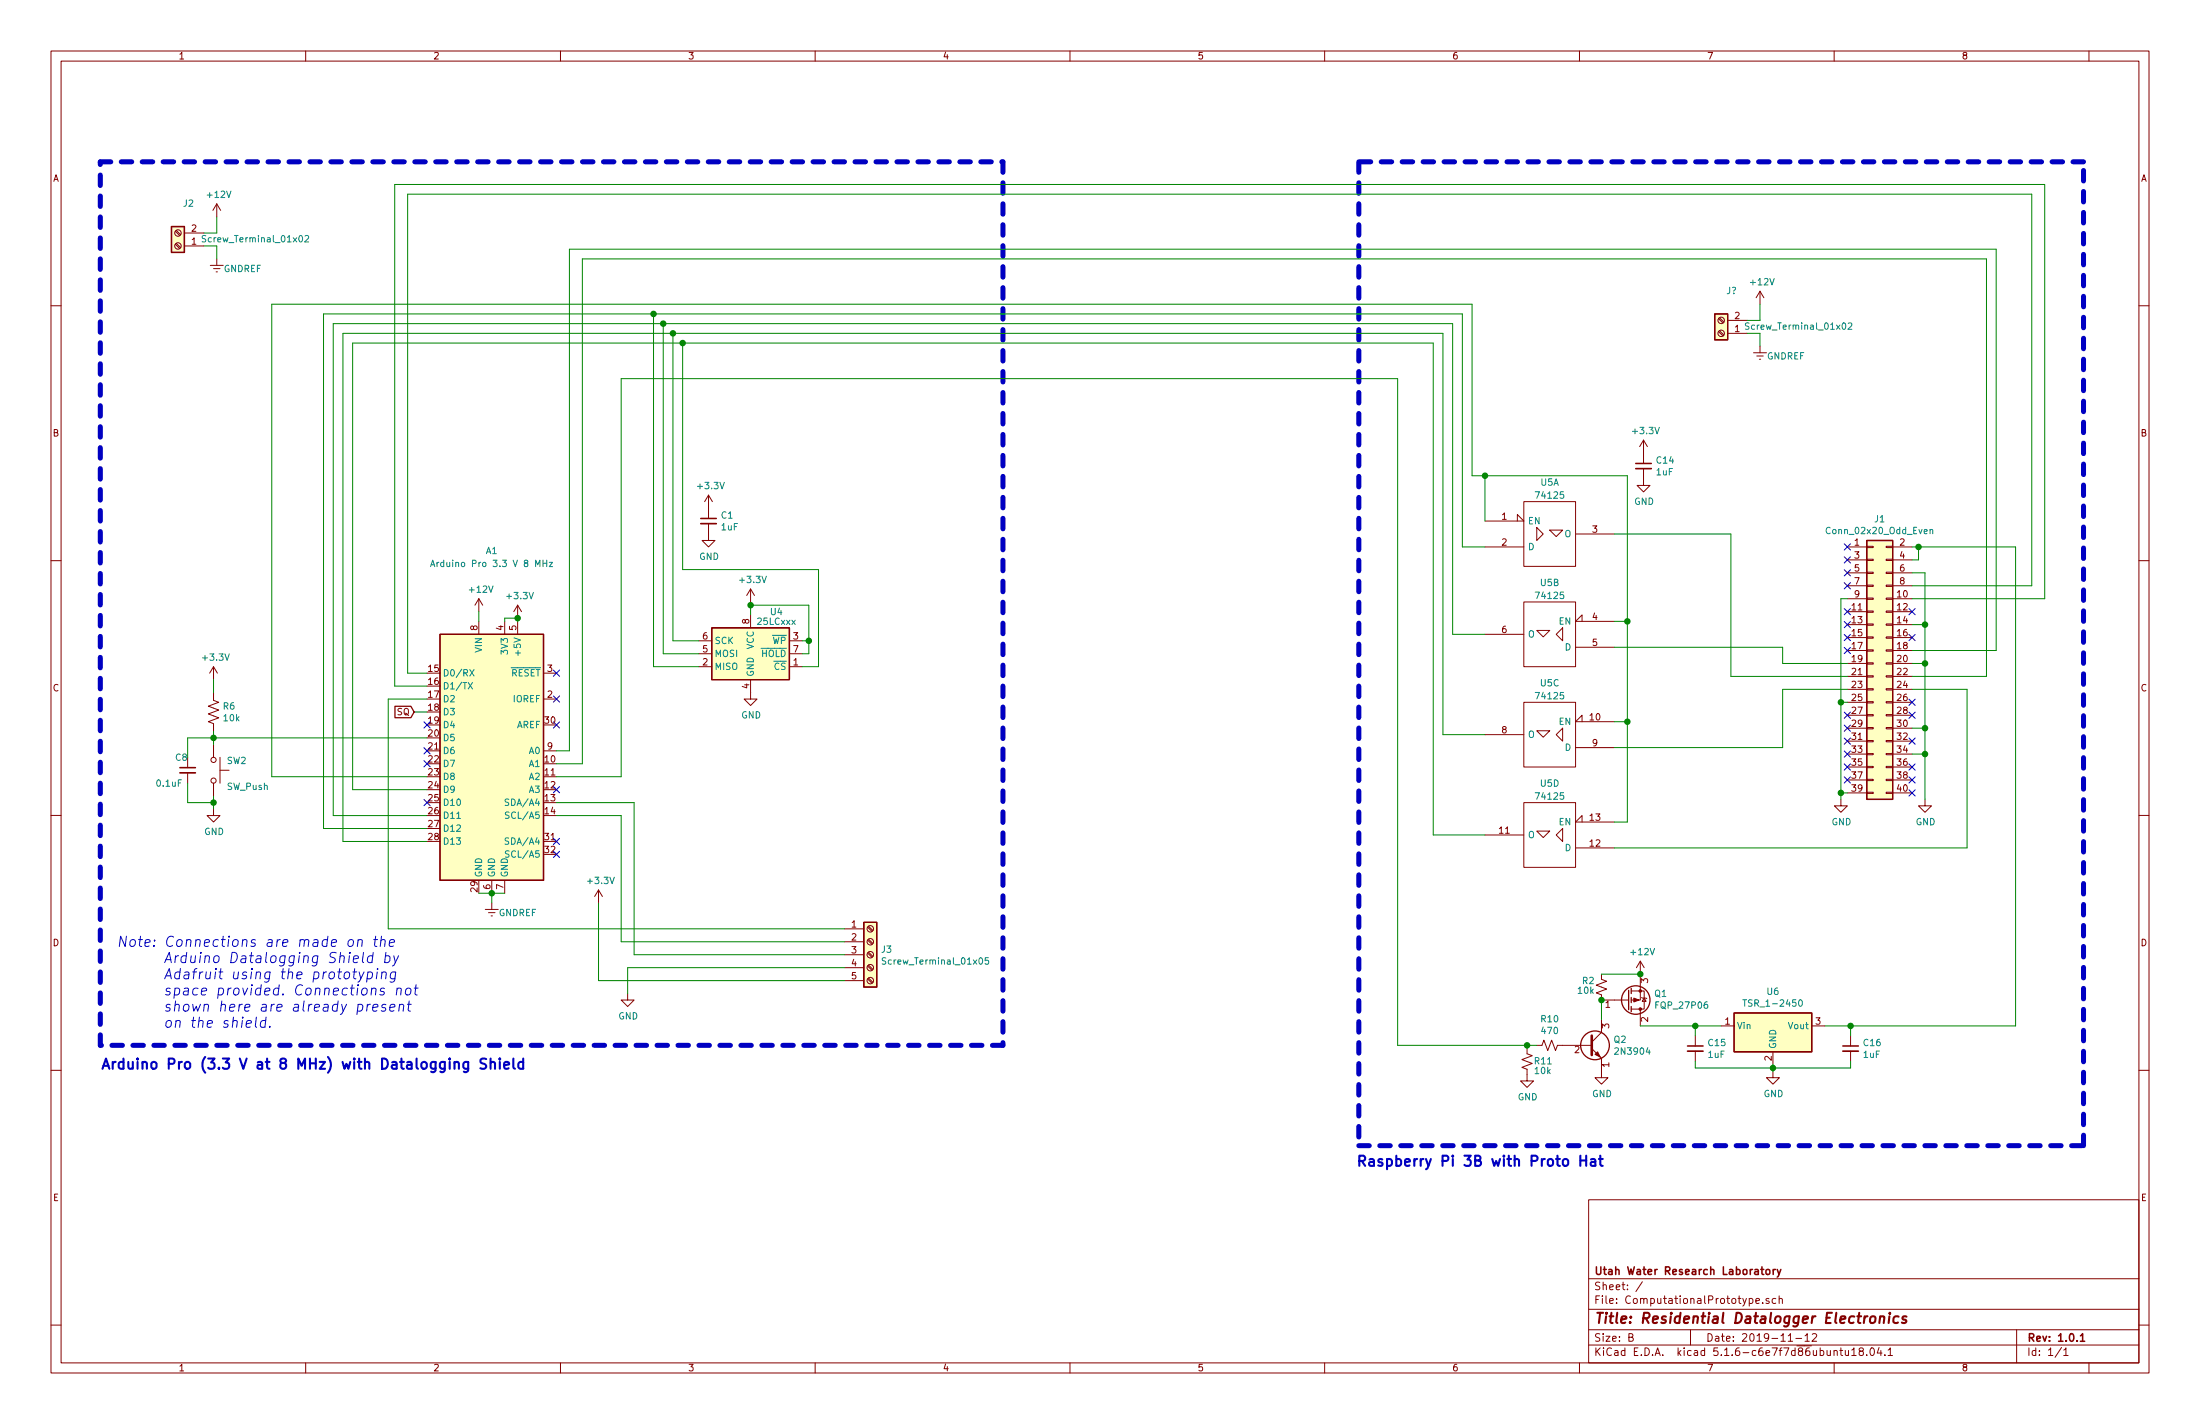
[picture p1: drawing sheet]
<svg xmlns="http://www.w3.org/2000/svg" width="432mm" height="279mm" viewBox="0 0 432 279" stroke-linecap="round" stroke-linejoin="round" font-family="sans-serif">
<g fill="none" stroke="#840000" stroke-width=".2">
<path d="M10 10h411.8v259.4h-411.8zM12 12h407.8v255.4h-407.8zM60 10v2M110 10v2M160 10v2M210 10v2M260 10v2M310 10v2M360 10v2M410 10v2M10 60h2M34.4 45.4l.9 .8"/>
<path d="M34.4 47.9l.9 .9M34.6 45.2l.9 .9M34.6 47.8l.9 .8M36.2 48.3h3.8M36.2 45.7h3.8M41.3 52.1h2.5M41.9 52.7h1.3M42.4 53.3h.3M42.5 40v2.5M42.5 50.8v1.3M42.5 40l-.7 1.3M42.5 40l.8 1.3"/>
<path d="M345.4 57.2l-.7 1.2M345.4 57.2v2.5M345.4 57.2l.8 1.2M419.8 60h2M337.3 62.5l.9 .9M337.3 65.1l.9 .8M337.5 62.4l.9 .8M337.5 64.9l.9 .8M339.1 65.4h3.8M339.1 62.9h3.8M344.2 69.2h2.5M344.8 69.9h1.3"/>
<path d="M345.3 70.5h.3M345.4 67.9v1.3M139.1 97.2l-.8 1.2M139.1 97.2v4.5M139.1 97.2l.7 1.2M299.1 98.4h10.1v12.7h-10.1zM322.6 91.9v3.4h1.2l-1.2 1.2-1.3-1.2h1.3M322.6 86.4v4.5M322.6 86.4l-.8 1.2M322.6 86.4l.7 1.2M10 110h2M94 117.5l-.8 1.2"/>
<path d="M94 117.5v2.5M94 117.5l.7 1.2M101.6 118.7v2.6M101.6 118.7l-.8 1.3M101.6 118.7l.8 1.3M139.1 102.7v3.3h1.2l-1.2 1.3-1.3-1.3h1.3M147.3 115.6l-.7 1.2M147.3 115.6v2.5M147.3 115.6l.8 1.2M291.5 102.2h7.6l-1.3-1.2v1.2M291.5 107.3h7.6M299.1 118.1h10.1v12.7h-10.1z"/>
<path d="M301.6 103.5l1.3 1.3-1.3 1.2zM304.2 104h2.5l-1.3 1.3zM309.2 104.8h7.7M362.6 107.3h3.8M362.6 117.5h3.8M362.6 109.9h3.8M362.6 112.4h3.8M362.6 114.9h3.8M366.4 119.9h1.3v.2h-1.3zM366.4 117.3h1.3v.3h-1.3zM366.4 114.8h1.3v.3h-1.3zM366.4 112.3h1.3v.2h-1.3z"/>
<path d="M366.4 109.7h1.3v.3h-1.3zM366.4 107.2h1.3v.2h-1.3zM370.2 119.9h1.3v.2h-1.3zM370.2 117.3h1.3v.3h-1.3zM370.2 114.8h1.3v.3h-1.3zM370.2 112.3h1.3v.2h-1.3zM370.2 109.7h1.3v.3h-1.3zM370.2 107.2h1.3v.2h-1.3zM371.5 107.3h3.8M371.5 117.5h3.8M371.5 109.9h3.8M371.5 112.4h3.8"/>
<path d="M371.5 114.9h3.8M419.8 110h2M41.9 135.9v1.5l1 .4-2 .8 2 .7-2 .8 2 .7-2 .8 1 .4v1.5M41.9 130.8v2.6M41.9 130.8l-.8 1.3M41.9 130.8l.8 1.3M94 121.9v2.6M99.1 121.9v2.6M101.6 121.9v2.6M106.7 137.2h2.5M106.7 132.1h2.5M137.2 130.8h2.5"/>
<path d="M137.2 125.7h2.5M137.2 128.3h2.5M147.3 133.4v3.8h1.3l-1.3 1.2-1.3-1.2h1.3M147.3 120.7v2.5M154.9 130.8h2.6M154.9 125.7h2.6M154.9 128.3h2.6M291.5 124.5h7.6M299.1 137.8h10.1v12.7h-10.1zM301.6 123.7h2.6l-1.3 1.3zM306.7 123.2v2.5l-1.3-1.2zM309.2 127h7.7"/>
<path d="M310.5 121.9v-1.2l-1.3 1.2h7.7M362.6 120h3.8M362.6 122.6h3.8M362.6 125.1h3.8M362.6 127.6h3.8M362.6 130.2h3.8M362.6 132.7h3.8M362.6 135.3h3.8M362.6 137.8h3.8M366.4 135.1h1.3v.3h-1.3zM366.4 137.7h1.3v.2h-1.3zM366.4 132.6h1.3v.2h-1.3z"/>
<path d="M366.4 127.5h1.3v.3h-1.3zM366.4 125h1.3v.2h-1.3zM366.4 122.4h1.3v.3h-1.3zM366.4 130h1.3v.3h-1.3zM370.2 135.1h1.3v.3h-1.3zM370.2 137.7h1.3v.2h-1.3zM370.2 132.6h1.3v.2h-1.3zM370.2 127.5h1.3v.3h-1.3zM370.2 125h1.3v.2h-1.3zM370.2 122.4h1.3v.3h-1.3zM370.2 130h1.3v.3h-1.3zM371.5 120h3.8"/>
<path d="M371.5 122.6h3.8M371.5 125.1h3.8M371.5 127.6h3.8M371.5 130.2h3.8M371.5 132.7h3.8M371.5 135.3h3.8M371.5 137.8h3.8M10 160h2M36.8 148.6v2M36.8 151.6v2.1M41.9 158.8v1.2h1.3l-1.3 1.3-1.3-1.3h1.3M41.9 146.1v2.5"/>
<path d="M41.9 153.7v2.5M43.2 151.1h1.8M43.2 148.6v5.1M106.7 147.3h2.5M291.5 144.1h7.6M299.1 157.5h10.1v12.7h-10.1zM301.6 143.4h2.6l-1.3 1.3zM306.7 142.9v2.5l-1.3-1.3zM309.2 146.7h7.7M310.5 141.6v-1.3l-1.3 1.3h7.7M361.3 156.8v1.3h1.3l-1.3 1.3-1.3-1.3h1.3M362.6 140.3h3.8"/>
<path d="M362.6 142.9h3.8M362.6 145.4h3.8M362.6 148h3.8M362.6 150.5h3.8M362.6 153h3.8M362.6 155.6h3.8M366.4 140.2h1.3v.3h-1.3zM366.4 142.7h1.3v.3h-1.3zM366.4 145.3h1.3v.2h-1.3zM366.4 147.8h1.3v.3h-1.3zM366.4 150.4h1.3v.2h-1.3zM366.4 152.9h1.3v.3h-1.3z"/>
<path d="M366.4 155.4h1.3v.3h-1.3zM370.2 140.2h1.3v.3h-1.3zM370.2 142.7h1.3v.3h-1.3zM370.2 145.3h1.3v.2h-1.3zM370.2 147.8h1.3v.3h-1.3zM370.2 150.4h1.3v.2h-1.3zM370.2 152.9h1.3v.3h-1.3zM370.2 155.4h1.3v.3h-1.3zM371.5 140.3h3.8M371.5 142.9h3.8M371.5 145.4h3.8M371.5 148h3.8"/>
<path d="M371.5 150.5h3.8M371.5 153h3.8M371.5 155.6h3.8M377.8 156.8v1.3h1.3l-1.3 1.3-1.2-1.3h1.2M419.8 160h2M95.2 178.4h2.6M95.9 179.1h1.3M96.4 179.7h.2M96.5 172.7v2.6M96.5 177.2v1.2M99.1 172.7v2.6M117.5 174.6l-.8 1.3"/>
<path d="M117.5 174.6v2.6M117.5 174.6l.7 1.3M291.5 163.8h7.6M301.6 163.1h2.6l-1.3 1.2zM306.7 162.6v2.5l-1.3-1.3zM309.2 166.4h7.7M310.5 161.3v-1.3l-1.3 1.3h7.7M123.2 194.9v1.3h1.3l-1.3 1.3-1.3-1.3h1.3M165.7 182.2h3.8M165.7 184.8h3.8M165.7 187.3h3.8M165.7 189.9h3.8"/>
<path d="M165.7 192.4h3.8M170.3 192.1l.8 .8M170.3 189.5l.8 .9M170.3 187l.8 .8M170.3 184.5l.8 .8M170.3 181.9l.8 .9M170.5 191.9l.8 .8M170.5 189.4l.8 .8M170.5 186.8l.8 .9M170.5 184.3l.8 .8M170.5 181.7l.8 .9M314.3 191.1v1.1l1 .3-2 .8 2 .8-2 .7 1 .4v1h5.4"/>
<path d="M320.2 194.4h2.5v3.6h-2.5M321.9 188.6v7.6h-1.7M321.9 198v3.3M321.9 188.6l-.7 1.3M321.9 188.6l.8 1.3M322.2 195.7l1 .3M322.7 195.8l.4 .7h-.8zM10 210h2M299.7 205.7v1.1l1 .3-2 .8 2 .8-2 .7 1 .4v2.3h1.3l-1.3 1.3-1.3-1.3h1.3M301.6 205.1h1l.4-1 .8 2 .7-2 .8 2 .4-1h6.7M312.4 205.7l1.9 1.9v3.9h1.3l-1.3 1.2-1.2-1.2h1.2M314.3 200v2.6l-1.9 1.9"/>
<path d="M332.7 203.2v2M332.7 206.2v2.1M337.8 201.3h2.6M348 210.2v1.3h1.2l-1.2 1.2-1.3-1.2h1.3M348 206.4v2.5M355.6 201.3h2.5M363.2 203.2v2M363.2 206.2v2.1M419.8 210h2M311.8 235.4h108v32h-108zM10 260h2M311.8 256.9h108"/>
<path d="M311.8 250.9h108M322.4 251.5l-1.3 1.9M344.6 255.3l.7-.2v-.3h-.5l-.2 .2 .1 .7h.6M346 255.6v.2M347.2 254.8a.37 .37 0 0 0-.6 .2l.1 .2 .5 .1 .1 .2-.3 .3-.4-.1M348.5 254.8h-.4l-.3 .2 .1 .6 .2 .2 .4-.1M349.2 254.9v-.1a.37 .37 0 0 1 .6 .2v.8M349.2 254.3v1.5M419.8 260h2M60 267.4v2M110 267.4v2M160 267.4v2"/>
<path d="M210 267.4v2M260 267.4v2M310 267.4v2M311.8 263.9h108M311.8 260.9h108M319.7 262.4l.7-.1 .1-.2-.1-.4h-.7v1.5h.6l.2-.2 .1-.3-.4-.3M331.8 260.9v3M351 263.2h.8M352.5 262.6h1.1M354.3 262.1l.4-.4v1.5M354.3 263.2h.8M355.7 261.8l.6-.1 .2 .1 .1 .3-1 1.1h1"/>
<path d="M360 265.1l.2-.1h.3l.1 1M360 267.4v2M361.1 265h.6M361.3 264.5v1.3l.4 .2M362.2 265l.1 .9 .3 .1 .2-.2M362.8 265v1M363.4 264.9l.5-.4v1.5M363.4 266h.9M365.2 265.1l-.3-.1v-.4l.3-.1h.4l.1 .5-.7 .2-.1 .2v.4l.3 .2h.3l.2-.3v-.4l-.2-.2M366.4 265.8v.2M367.2 264.5h.2a.8 .8 0 0 1 .5 .7 .8 .8 0 0 1-.5 .8 1 1 0 0 1-.2-1.5zM368.8 264.4l-.3 1.1h.9"/>
<path d="M369.2 265v1M370 265.8v.2M370.6 264.9l.4-.4v1.5M370.6 266h.8M395.8 260.9v6.5M404.6 264.4l-1.2 1.9M405.1 264.9l.4-.4v1.5M405.1 266h.8M410 267.4v2"/>
<circle cx="34.9" cy="45.7" r=".63"/>
<circle cx="34.9" cy="48.3" r=".63"/>
<circle cx="337.8" cy="62.9" r=".63"/>
<circle cx="337.8" cy="65.4" r=".63"/>
<circle cx="41.9" cy="153.2" r=".51"/>
<circle cx="41.9" cy="149.1" r=".51"/>
<circle cx="170.8" cy="187.3" r=".63"/>
<circle cx="170.8" cy="184.8" r=".63"/>
<circle cx="170.8" cy="192.4" r=".63"/>
<circle cx="170.8" cy="189.9" r=".63"/>
<circle cx="170.8" cy="182.2" r=".63"/>
</g>
<g fill="none" stroke="#840000" stroke-width=".3">
<path d="M321.1 90.9h3M137.5 101.7h3.1M35.3 150.6h3.1M331.2 205.2h3.1M361.7 205.2h3M345.6 249.1h.6M345.8 248.6v1.3l.4 .2M346.7 249.2l.2-.1 .4 .1v.7l-.2 .2-.4-.2zM348 249.1v1M348.5 249.1h-.3l-.2 .3M348.8 249.1l.4 1M349.5 249.1l-.5 1.3-.2 .2"/>
<path d="M408.3 262.1l.5-.4v1.5M408.3 263.2h.9"/>
</g>
<path d="M367.2 258.4l.1-.1a.51 .51 0 0 1 .8 .3l-.2 .8a.53 .53 0 0 1-.5 .2 .53 .53 0 0 1-.4-.4zM369 258.4l.3-.1h.5l-.1 1.3M369 258.3l-.1 1.3M370.8 258.3l-.1 1.3M370.9 257.6l-.1 .1 .1 .1v-.2v.2M372.6 258.3a.68 .68 0 0 0-.9 .3v.8l.2 .2 .6-.1M374.2 258.3h-.5h-.2l-.1 .3 .2 .3 .5 .1 .1 .3-.2 .2-.2 .1-.5-.1" fill="none" stroke="#840000" stroke-width=".41"/>
<g fill="#ffffc2" stroke="#ffffc2" stroke-width=".2">
<path d="M33.7 44.5h2.5v5h-2.5z"/>
<path d="M340.4 198.8h15.2v7.6h-15.2z"/>
<path d="M366.4 106h5.1v50.8h-5.1z"/>
<path d="M86.4 124.5h20.3v48.2h-20.3z"/>
<path d="M169.5 181h2.6v12.7h-2.6z"/>
<path d="M336.5 61.6h2.6v5.1h-2.6z"/>
<path d="M139.7 123.2h15.2v10.2h-15.2z"/>
</g>
<g fill="none" stroke="#840000" stroke-width=".25">
<path d="M33.7 44.5h2.5v5h-2.5zM336.5 61.6h2.6v5.1h-2.6zM366.4 106h5.1v50.8h-5.1zM77.5 138.6h3.1l.7 1.1-.7 1.1h-3.1zM86.4 124.5h20.3v48.2h-20.3zM139.7 123.2h15.2v10.2h-15.2zM169.5 181h2.6v12.7h-2.6zM319.7 194.3v3.8M320.2 193.9v1M320.2 195.7v1M320.2 197.5v1M340.4 198.8h15.2v7.6h-15.2z"/>
<circle cx="321.1" cy="196.2" r="2.79"/>
<circle cx="313.1" cy="205.1" r="2.82"/>
</g>
<g fill="none" stroke="#008484" stroke-width=".2">
<path d="M40.4 46.3l-.5-.1-.2 .1 .1 .5 .5 .2 .1 .2-.2 .3-.5-.1M59.9 46.3l.5-.1 .2 .4-.8 .9h.8M343.3 63.4l-.5-.1-.2 .2 .1 .4 .5 .2 .1 .3-.2 .2h-.5M362.8 63.5l.4-.2 .3 .4-.8 .9h.8M84.5 111.2l.4-1.3 .4 1.3M84.6 110.8h.6M106.6 109.9v1.3M106.6 110.5h.7M107.3 109.9v1.3M107.8 110.3h.7l-.7 .9h.7M378.8 104l.5-.1v.8M378.8 103.9v.8"/>
<path d="M91.9 133.9l.8 1.3M92.2 131.4l.8 1.2M92.7 133.9l-.8 1.3M93 131.4l-.8 1.2M99.8 156.8h-.4l-.2 .1v.4l.5 .2 .1 .3-.2 .2h-.5M99.9 159.4l-.5-.1-.2 .1v.4l.6 .2 .1 .4-.2 .2-.5-.1M99.8 164.5l-.4-.1-.2 .1v.4l.5 .2 .1 .3-.2 .3-.5-.1M99.9 167l-.5-.1-.2 .2v.3l.6 .3 .1 .3-.2 .2-.5-.1M173.9 188l-.5-.1-.2 .1 .1 .5 .5 .2 .1 .3-.3 .2-.4-.1M194 187.9h-.6l-.1 .6 .2-.1 .5 .1v.6l-.2 .1-.5-.1M342.1 196.2h.7M353.1 196.3l.2-.1a.67 .67 0 0 1 .5 .6 .67 .67 0 0 1-.5 .6l-.3-.4z"/>
</g>
<path d="M312.4 203.2v3.8" fill="none" stroke="#840000" stroke-width=".51"/>
<g fill="#840000" stroke="#840000" stroke-width=".2">
<path d="M313.1 206.9l.5-.5 .5 1z"/>
<path d="M320.7 195.8l1 .4-1 .4z"/>
<circle cx="321.9" cy="194.4" r=".25"/>
<circle cx="321.9" cy="198" r=".25"/>
</g>
<path d="M321.1 91.9h3M137.5 102.7h3.1M35.3 151.6h3.1M331.2 206.2h3.1M361.7 206.2h3" fill="none" stroke="#840000" stroke-width=".33"/>
<path d="M19.7 31.8h177.1M196.8 31.8v173.3M266.7 31.8v193M408.9 31.8h-142.2M19.7 205.1v-173.3M196.8 205.1h-177.1M266.7 224.8h142.2M408.9 224.8v-193" fill="none" stroke="#0000c2" stroke-width=".99" stroke-dasharray="2.1 2.1"/>
<g fill="none" stroke="#008400" stroke-width=".2">
<path d="M42.5 42.5v3.2M42.5 48.3v2.5M345.4 59.7v3.2M128.3 61.6v69.2h8.9M130.2 63.5v64.8h7M132.1 65.4v60.3h5.1M134 67.3v44.5h26.7v19h-3.2M345.4 65.4v2.5M291.5 93.3v8.9M147.3 118.7h11.4v9.6h-1.2M147.3 118.1v2.6M291.5 107.3h-4.5v-45.7h-223.5v101h20.3"/>
<path d="M316.9 104.8h22.8v27.9h22.9M362.6 117.5h-1.3v39.3M375.3 117.5h26v-81.3h-323.8v98.4h6.3M375.3 114.9h23.5v-76.8h-318.8v94h3.8M375.3 107.3h20.3v94h-37.5M375.3 112.4h2.5v44.4M376.6 107.3v2.6h-1.3M41.9 133.4v2.5M81.3 139.7h2.5M83.8 137.2h-7.6v45h89.5M94 120v1.9M99.1 121.9v-.6h2.5v.6"/>
<path d="M157.5 125.7h1.2M291.5 124.5h-6.4v-61h-219.7v96.5h18.4M316.9 127h33v3.2h12.7M316.9 121.9h2.5M361.3 137.8h1.3M362.6 135.3h-12.7v11.4h-33M375.3 127.6h16.5v-78.7h-280v98.4h-2.6M375.3 132.7h14.6v-81.9h-275.6v99.1h-5.1M375.3 135.3h10.8v31.1h-69.2M375.3 130.2h2.5M375.3 122.6h2.5M36.8 153.7v3.8h5.1"/>
<path d="M41.9 143.5v2.6M41.9 156.2v2.6M83.8 144.8h-47v3.8M83.8 154.9h-14.6v-87.6h212.1v96.5h10.2M83.8 152.4h-30.5v-92.7h235.6v33.6h30.5v68h-2.5M109.2 157.5h15.3v29.8h41.2M109.2 152.4h12.7v-78.1h152.4v130.8h27.3M291.5 144.1h-8.3v-78.7h-215.9v99.7h16.5M316.9 141.6h2.5M361.3 155.6h1.3M375.3 148h2.5M375.3 142.9h2.5"/>
<path d="M94 175.3h5.1M96.5 175.3v1.9M109.2 160h12.7v24.8h43.8M117.5 177.2v15.2h48.2M165.7 189.9h-42.5v5M314.3 196.2v3.8M314.3 191.1h7.6M299.7 205.1v.6M321.9 201.3h15.9M332.7 208.3v1.3h30.5v-1.3M332.7 201.3v1.9M348 208.9v1.3"/>
<path d="M363.2 201.3v1.9"/>
</g>
<g fill="none" stroke="#0000c2" stroke-width=".2">
<path d="M45.8 199.6l-.2 2M50.3 199.6l-.2 1.7 .3 .3M52.2 199.6l-.2 2M64.8 190.8a.49 .49 0 0 1 .9 .3l-.1 .6a.56 .56 0 0 1-.5 .4 .56 .56 0 0 1-.6-.4l.1-.6zM66.3 190.7h.8M66.7 190l-.3 1.7 .1 .2 .4 .1M66.8 187.7a.48 .48 0 0 1 .8 .1l-.1 1.1M66.9 186.9l-.3 2M67.7 190.9a.52 .52 0 0 1 .5-.2 .52 .52 0 0 1 .4 .4l-.1 .7a.52 .52 0 0 1-.6 .3 .52 .52 0 0 1-.4-.4zM68.5 184.6a.5 .5 0 0 1 .5-.3 .5 .5 0 0 1 .4 .4l-.2 .8a.52 .52 0 0 1-.5 .2 .52 .52 0 0 1-.4-.4zM68.6 187.5l-.2 1.4M68.7 186.9l-.1 .1h.2l-.1-.1v.1"/>
<path d="M68.8 193.9h.7M69.3 190.7h.7M69.4 188.2l.9-.2v-.4l-.2-.1-.6 .1-.2 1 .3 .3 .6-.1M69.6 190l-.2 1.7 .1 .2 .3 .1M70.2 193.9l-.1 1.3M70.3 184.6a.56 .56 0 0 1 .8-.1l-.1 1.2M70.3 193.2l-.1 .1h.2l-.1-.1v.2M70.3 197.2l.2-.1 .6 .1 .1 .2-.1 .6a.66 .66 0 0 1-.9 .3M70.3 184.4l-.2 1.3M70.3 197.1l-.2 2M70.5 190.7l.3 1.3M71.1 194.1a.52 .52 0 0 1 .6-.2 .52 .52 0 0 1 .4 .4l-.1 .5a.56 .56 0 0 1-.5 .4 .56 .56 0 0 1-.6-.4z"/>
<path d="M71.3 186.9l-.2 1.7 .3 .3M71.5 190.7l-.9 1.8-.3 .2M72.1 197.1l-.1 1.3M72.2 190.8l.2-.1 .6 .1 .1 .3v.6a.66 .66 0 0 1-1 .2M72.2 190.7l-.2 2M72.7 197.1l-.4 .1-.2 .2M72.9 194.1a.5 .5 0 0 1 .9 .1l-.1 1M73 193.9l-.2 1.3M73.2 187.6l-.2-.1a.69 .69 0 0 0-.8 .4v.8l.2 .2 .6-.1M73.2 197.7l1-.2-.1-.3-.2-.1-.5 .1-.3 .9 .3 .3 .6-.1M73.3 186.9l-.3 2M73.4 184.4h.7"/>
<path d="M73.7 183.7l-.2 1.7 .1 .2 .4 .1M74 190.7l-.1 1.3M74.1 190v.2M74.8 184.6a.48 .48 0 0 1 .8 0l-.1 1.1M74.9 183.7l-.3 2M75 190.9a.5 .5 0 0 1 .8 .1l-.1 1M75 190.7l-.2 1.3M75.5 194l-.2-.1-.5 .1-.1 .5a.58 .58 0 0 1 .7 .4l-.3 .3-.6-.1M75.6 187.6l.6-.1 .3 .2v.8a.68 .68 0 0 1-1 .3M75.7 197.2a.5 .5 0 0 0-.8 .2l.1 .2 .7 .2v.3l-.3 .3-.6-.1M75.7 186.9l-.2 2M76.4 185l1-.2v-.3l-.2-.1-.6 .1-.2 .9 .2 .3 .6-.1"/>
<path d="M76.5 197.7l1-.2v-.3l-.2-.1-.6 .1-.2 .9 .2 .3 .6-.1M77.3 187.5l.3 1.4M77.6 190.8l-.1-.1a.69 .69 0 0 0-.8 .4l-.1 .6 .1 .2 .2 .1 .6-.1M77.7 190.7l-.2 1.6a.62 .62 0 0 1-.9 .3M77.9 194.1a.48 .48 0 0 1 .9 .1l-.2 1M78 193.9l-.2 1.3M78.2 187.5l-.9 1.9-.3 .1M78.4 197.3a.48 .48 0 0 1 .8 0l-.1 1.1M78.4 197.1l-.1 1.3M79.7 194.1a.52 .52 0 0 1 .6-.2 .52 .52 0 0 1 .4 .4l-.2 .7a.52 .52 0 0 1-.5 .2 .52 .52 0 0 1-.4-.4zM80 197.1h.7M80.3 196.4l-.2 1.7 .1 .2 .3 .1"/>
<path d="M81.3 193.9h.8M81.7 193.2l-.2 1.7v.2l.4 .1M45.7 200.4a.56 .56 0 0 1 .8-.1l-.1 1.3M47.6 200.2l-.2 1.4M48.3 200.9l1-.2v-.4l-.6-.1-.3 .3v1l.1 .1 .6-.1M52.1 200.3a.66 .66 0 0 0-.9 .3l-.1 .6 .1 .3 .2 .1 .6-.1M53 201.4l-.1 .2"/>
</g>
<g fill="none" stroke="#0000c2" stroke-width=".41">
<path d="M91.9 208.4v1.6a.56 .56 0 0 1-.9 .3M91.9 208.5l-.6-.1-.4 .3v.6l.2 .3 .2 .1 .6-.1M95.4 207.8a.87 .87 0 0 0-1 .1l-.1 .2a.45 .45 0 0 0 .4 .5l.5 .2a.48 .48 0 0 1 .2 .5 .48 .48 0 0 1-.4 .4l-.7-.1M96.3 208.6a.49 .49 0 0 1 .9 0v1.1M96.3 207.7v2M98.1 207.7l-.1 .1h.2l-.1-.1v.2M98.1 208.4v1.3M99 209l.9-.2-.1-.3-.6-.1-.2 .2 .1 1 .1 .1 .6-.1M100.8 207.7v1.7l.3 .3M102.7 208.5l-.6-.1-.4 .3v.6l.2 .3 .2 .1 .6-.1M102.7 207.7v2M310.2 226.7v2.1"/>
<path d="M310.2 227.7h1.1M311.3 226.7v2.1M312.3 227.5l.2-.1 .5 .1 .1 1.3M313.1 227.9l-.6 .1a.39 .39 0 0 0-.3 .4 .39 .39 0 0 0 .3 .4l.6-.1M313.8 227.4h.8M314.1 226.7v1.7l.1 .3 .4 .1"/>
</g>
<g fill="#008400" stroke="#008400" stroke-width=".25">
<circle cx="41.9" cy="144.8" r=".51"/>
<circle cx="147.3" cy="118.7" r=".51"/>
<circle cx="101.6" cy="121.3" r=".51"/>
<circle cx="132.1" cy="65.4" r=".51"/>
<circle cx="41.9" cy="157.5" r=".51"/>
<circle cx="130.2" cy="63.5" r=".51"/>
<circle cx="128.3" cy="61.6" r=".51"/>
<circle cx="319.4" cy="121.9" r=".51"/>
<circle cx="319.4" cy="141.6" r=".51"/>
<circle cx="158.8" cy="125.7" r=".51"/>
<circle cx="377.8" cy="148" r=".51"/>
<circle cx="321.9" cy="191.1" r=".51"/>
<circle cx="314.3" cy="196.2" r=".51"/>
<circle cx="299.7" cy="205.1" r=".51"/>
<circle cx="348" cy="209.6" r=".51"/>
<circle cx="332.7" cy="201.3" r=".51"/>
<circle cx="376.6" cy="107.3" r=".51"/>
<circle cx="363.2" cy="201.3" r=".51"/>
<circle cx="96.5" cy="175.3" r=".51"/>
<circle cx="134" cy="67.3" r=".51"/>
<circle cx="361.3" cy="137.8" r=".51"/>
<circle cx="361.3" cy="155.6" r=".51"/>
<circle cx="377.8" cy="142.9" r=".51"/>
<circle cx="377.8" cy="122.6" r=".51"/>
<circle cx="377.8" cy="130.2" r=".51"/>
<circle cx="291.5" cy="93.3" r=".51"/>
</g>
<g fill="none" stroke="#000084" stroke-width=".2">
<path d="M362 111.8l1.2 1.2M362 109.2l1.2 1.3M362 106.7l1.2 1.2M362 114.3l1.2 1.2M362 119.4l1.2 1.2M363.2 111.8l-1.2 1.2M363.2 109.2l-1.2 1.3M363.2 106.7l-1.2 1.2M363.2 114.3l-1.2 1.2M363.2 119.4l-1.2 1.2M374.7 119.4l1.2 1.2M375.9 119.4l-1.2 1.2"/>
<path d="M108.6 136.6l1.2 1.2M108.6 131.5l1.2 1.2M109.8 131.5l-1.2 1.2M109.8 136.6l-1.2 1.2M362 121.9l1.2 1.3M362 124.5l1.2 1.2M362 127l1.2 1.2M362 139.7l1.2 1.2M363.2 121.9l-1.2 1.3M363.2 124.5l-1.2 1.2M363.2 127l-1.2 1.2M363.2 139.7l-1.2 1.2"/>
<path d="M374.7 124.5l1.2 1.2M374.7 137.2l1.2 1.2M374.7 139.7l1.2 1.2M375.9 139.7l-1.2 1.2M375.9 124.5l-1.2 1.2M375.9 137.2l-1.2 1.2M83.2 156.9l1.2 1.2M83.2 149.3l1.2 1.2M83.2 146.7l1.2 1.2M83.2 141.6l1.2 1.2M84.4 156.9l-1.2 1.2M84.4 149.3l-1.2 1.2"/>
<path d="M84.4 146.7l-1.2 1.2M84.4 141.6l-1.2 1.2M108.6 154.3l1.2 1.2M108.6 141.6l1.2 1.2M109.8 154.3l-1.2 1.2M109.8 141.6l-1.2 1.2M362 149.9l1.2 1.2M362 142.3l1.2 1.2M362 144.8l1.2 1.2M362 147.3l1.2 1.3M362 152.4l1.2 1.2M363.2 149.9l-1.2 1.2"/>
<path d="M363.2 142.3l-1.2 1.2M363.2 144.8l-1.2 1.2M363.2 147.3l-1.2 1.3M363.2 152.4l-1.2 1.2M374.7 155l1.2 1.2M374.7 144.8l1.2 1.2M374.7 149.9l1.2 1.2M374.7 152.4l1.2 1.2M375.9 155l-1.2 1.2M375.9 144.8l-1.2 1.2M375.9 149.9l-1.2 1.2M375.9 152.4l-1.2 1.2"/>
<path d="M108.6 167l1.2 1.2M108.6 164.5l1.2 1.2M109.8 167l-1.2 1.2M109.8 164.5l-1.2 1.2"/>
</g>
<g font-size="2.8" fill="#0000c2">
<text x="22.9" y="185.8">Note: Connections are made on the</text>
<text x="27.5" y="189">Arduino Datalogging Shield by</text>
<text x="27.5" y="192.2">Adafruit using the prototyping</text>
<text x="27.5" y="195.3">space provided. Connections not</text>
<text x="27.5" y="198.5">shown here are already present</text>
<text x="27.5" y="201.7">on the shield.</text>
<text x="19.7" y="209.8">Arduino Pro (3.3 V at 8 MHz) with Datalogging Shield</text>
<text x="266.1" y="228.9">Raspberry Pi 3B with Proto Hat</text>
</g>
<text font-size="2.8" fill="#840000" x="312.8" y="259.7">Title: Residential Datalogger Electronics</text>
<g font-size="2.1" fill="#840000">
<text x="312.8" y="250.1">Utah Water Research Laboratory</text>
<text x="312.8" y="255.8">File: ComputationalPrototype.sch</text>
<text x="312.8" y="253.1">Sheet: /</text>
<text x="312.8" y="263.2">Size: B</text>
<text x="334.8" y="263.2">Date: 2019-11-12</text>
<text x="397.8" y="263.2">Rev: 1.0.1</text>
<text x="312.8" y="266">KiCad E.D.A. kicad 5.1.6-c6e7f7d86ubuntu18.04.1</text>
<text x="397.8" y="266">Id: 1/1</text>
</g>
<g font-size="1.8" fill="#840000">
<text x="35" y="11.6">1</text>
<text x="85" y="11.6">2</text>
<text x="135" y="11.6">3</text>
<text x="185" y="11.6">4</text>
<text x="235" y="11.6">5</text>
<text x="285" y="11.6">6</text>
<text x="335" y="11.6">7</text>
<text x="385" y="11.6">8</text>
<text x="10.4" y="35.6">A</text>
<text x="420.2" y="35.6">A</text>
<text x="37.6" y="45.5">2</text>
<text x="37.6" y="48">1</text>
<text x="340.5" y="65.2">1</text>
<text x="340.5" y="62.6">2</text>
<text x="10.4" y="85.6">B</text>
<text x="420.2" y="85.6">B</text>
<text x="294.8" y="102">1</text>
<text x="294.8" y="107.1">2</text>
<text x="312.6" y="104.5">3</text>
<text x="364" y="107.1">1</text>
<text x="372.9" y="107.1">2</text>
<text x="364" y="109.6">3</text>
<text x="364" y="112.1">5</text>
<text x="372.9" y="109.6">4</text>
<text x="372.9" y="112.1">6</text>
<text x="363.5" y="119.8">11</text>
<text x="364" y="114.7">7</text>
<text x="364" y="117.2">9</text>
<text x="372.4" y="117.2">10</text>
<text x="372.4" y="119.8">12</text>
<text x="372.9" y="114.7">8</text>
<text x="93.7" y="123.7" transform="rotate(-90 93.7 123.7)">8</text>
<text x="98.8" y="123.7" transform="rotate(-90 98.8 123.7)">4</text>
<text x="101.3" y="123.7" transform="rotate(-90 101.3 123.7)">5</text>
<text x="137.9" y="125.5">6</text>
<text x="147.1" y="122.4" transform="rotate(-90 147.1 122.4)">8</text>
<text x="155.7" y="125.5">3</text>
<text x="294.8" y="124.2">6</text>
<text x="312.6" y="121.7">4</text>
<text x="363.5" y="122.3">13</text>
<text x="363.5" y="124.8">15</text>
<text x="372.4" y="122.3">14</text>
<text x="372.4" y="124.8">16</text>
<text x="84.1" y="131.8">15</text>
<text x="107.5" y="131.8">3</text>
<text x="137.9" y="130.6">2</text>
<text x="137.9" y="128">5</text>
<text x="155.7" y="130.6">1</text>
<text x="155.7" y="128">7</text>
<text x="312.6" y="126.7">5</text>
<text x="363.5" y="127.4">17</text>
<text x="363.5" y="129.9">19</text>
<text x="372.4" y="127.4">18</text>
<text x="372.4" y="129.9">20</text>
<text x="10.4" y="135.6">C</text>
<text x="84.1" y="134.4">16</text>
<text x="84.1" y="136.9">17</text>
<text x="107.5" y="136.9">2</text>
<text x="147.1" y="135.1" transform="rotate(-90 147.1 135.1)">4</text>
<text x="363.5" y="132.5">21</text>
<text x="363.5" y="135">23</text>
<text x="363.5" y="137.5">25</text>
<text x="372.4" y="132.5">22</text>
<text x="372.4" y="135">24</text>
<text x="372.4" y="137.5">26</text>
<text x="420.2" y="135.6">C</text>
<text x="77.9" y="140.3">SQ</text>
<text x="84.1" y="139.4">18</text>
<text x="84.1" y="142">19</text>
<text x="107" y="142">30</text>
<text x="294.8" y="143.9">8</text>
<text x="312.1" y="141.4">10</text>
<text x="363.5" y="140.1">27</text>
<text x="363.5" y="142.6">29</text>
<text x="372.4" y="140.1">28</text>
<text x="372.4" y="142.6">30</text>
<text x="84.1" y="144.5">20</text>
<text x="84.1" y="147.1">21</text>
<text x="84.1" y="149.6">22</text>
<text x="107" y="149.6">10</text>
<text x="107.5" y="147.1">9</text>
<text x="312.6" y="146.4">9</text>
<text x="363.5" y="145.2">31</text>
<text x="363.5" y="147.7">33</text>
<text x="372.4" y="145.2">32</text>
<text x="372.4" y="147.7">34</text>
<text x="84.1" y="152.1">23</text>
<text x="84.1" y="154.7">24</text>
<text x="107" y="152.1">11</text>
<text x="107" y="154.7">12</text>
<text x="363.5" y="150.2">35</text>
<text x="363.5" y="152.8">37</text>
<text x="363.5" y="155.3">39</text>
<text x="372.4" y="150.2">36</text>
<text x="372.4" y="152.8">38</text>
<text x="372.4" y="155.3">40</text>
<text x="84.1" y="157.2">25</text>
<text x="84.1" y="159.8">26</text>
<text x="107" y="157.2">13</text>
<text x="107" y="159.8">14</text>
<text x="312.1" y="161">13</text>
<text x="84.1" y="162.3">27</text>
<text x="84.1" y="164.8">28</text>
<text x="107" y="164.8">31</text>
<text x="107" y="167.4">32</text>
<text x="294.3" y="163.6">11</text>
<text x="312.1" y="166.1">12</text>
<text x="93.7" y="175" transform="rotate(-90 93.7 175)">29</text>
<text x="96.3" y="174.5" transform="rotate(-90 96.3 174.5)">6</text>
<text x="98.8" y="174.5" transform="rotate(-90 98.8 174.5)">7</text>
<text x="10.4" y="185.6">D</text>
<text x="167.2" y="182">1</text>
<text x="167.2" y="184.5">2</text>
<text x="420.2" y="185.6">D</text>
<text x="167.2" y="187.1">3</text>
<text x="167.2" y="189.6">4</text>
<text x="167.2" y="192.2">5</text>
<text x="315.1" y="197.7">1</text>
<text x="323.5" y="192.9" transform="rotate(-90 323.5 192.9)">3</text>
<text x="315.8" y="201.8" transform="rotate(-90 315.8 201.8)">3</text>
<text x="323.5" y="200.5" transform="rotate(-90 323.5 200.5)">2</text>
<text x="338.6" y="201">1</text>
<text x="356.4" y="201">3</text>
<text x="309.1" y="206.6">2</text>
<text x="315.8" y="209.4" transform="rotate(-90 315.8 209.4)">1</text>
<text x="347.7" y="208.1" transform="rotate(-90 347.7 208.1)">2</text>
<text x="10.4" y="235.6">E</text>
<text x="420.2" y="235.6">E</text>
<text x="35" y="269">1</text>
<text x="85" y="269">2</text>
<text x="135" y="269">3</text>
<text x="185" y="269">4</text>
<text x="235" y="269">5</text>
<text x="285" y="269">6</text>
<text x="335" y="269">7</text>
<text x="385" y="269">8</text>
</g>
<g font-size="1.8" fill="#008484">
<text x="36" y="40.6">J2</text>
<text x="40.8" y="38.8">+12V</text>
<text x="43.9" y="53.4">GNDREF</text>
<text x="338.9" y="57.7">J?</text>
<text x="343.7" y="56">+12V</text>
<text x="346.8" y="70.5">GNDREF</text>
<text x="320.6" y="85.2">+3.3V</text>
<text x="137.1" y="96">+3.3V</text>
<text x="302.4" y="95.3">U5A</text>
<text x="325.1" y="93.3">1uF</text>
<text x="325.2" y="91">C14</text>
<text x="141.6" y="101.8">C1</text>
<text x="301.7" y="97.8">74125</text>
<text x="320.8" y="99.1">GND</text>
<text x="141.6" y="104.1">1uF</text>
<text x="299.8" y="102.9">EN</text>
<text x="299.8" y="107.9">D</text>
<text x="307.1" y="105.4">O</text>
<text x="358.9" y="104.8">Conn_02x20_Odd_Even</text>
<text x="368" y="102.5">J1</text>
<text x="86.3" y="111.3">Arduino Pro 3.3 V 8 MHz</text>
<text x="95.4" y="108.7">A1</text>
<text x="137.2" y="109.9">GND</text>
<text x="92.3" y="116.3">+12V</text>
<text x="99.6" y="117.6">+3.3V</text>
<text x="145.4" y="114.4">+3.3V</text>
<text x="301.7" y="117.5">74125</text>
<text x="302.4" y="115">U5B</text>
<text x="148.7" y="122.6">25LCxxx</text>
<text x="151.3" y="120.7">U4</text>
<text x="299.8" y="125.1">O</text>
<text x="306" y="122.6">EN</text>
<text x="40" y="129.6">+3.3V</text>
<text x="94.6" y="127.9" transform="rotate(-90 94.6 127.9)">VIN</text>
<text x="99.7" y="128.1" transform="rotate(-90 99.7 128.1)">3V3</text>
<text x="102.2" y="128.2" transform="rotate(-90 102.2 128.2)">+5V</text>
<text x="140.2" y="131.4">MISO</text>
<text x="140.2" y="128.9">MOSI</text>
<text x="140.2" y="126.4">SCK</text>
<text x="148" y="127.4" transform="rotate(-90 148 127.4)">VCC</text>
<text x="149.4" y="128.9">HOLD</text>
<text x="151.6" y="126.4">WP</text>
<text x="152" y="131.4">CS</text>
<text x="307.2" y="127.6">D</text>
<text x="86.9" y="132.7">D0/RX</text>
<text x="86.9" y="135.3">D1/TX</text>
<text x="86.9" y="137.8">D2</text>
<text x="100.3" y="132.7">RESET</text>
<text x="100.8" y="137.8">IOREF</text>
<text x="148" y="132.8" transform="rotate(-90 148 132.8)">GND</text>
<text x="301.7" y="137.2">74125</text>
<text x="302.4" y="134.7">U5C</text>
<text x="43.8" y="139.2">R6</text>
<text x="44" y="141.5">10k</text>
<text x="86.9" y="140.3">D3</text>
<text x="86.9" y="142.9">D4</text>
<text x="101.3" y="142.9">AREF</text>
<text x="145.5" y="141">GND</text>
<text x="306" y="142.2">EN</text>
<text x="34.5" y="149.3">C8</text>
<text x="44.6" y="149.9">SW2</text>
<text x="86.9" y="145.4">D5</text>
<text x="86.9" y="148">D6</text>
<text x="103.9" y="148">A0</text>
<text x="299.8" y="144.8">O</text>
<text x="307.2" y="147.3">D</text>
<text x="30.9" y="154.4">0.1uF</text>
<text x="44.6" y="155">SW_Push</text>
<text x="86.9" y="150.5">D7</text>
<text x="86.9" y="153">D8</text>
<text x="86.9" y="155.6">D9</text>
<text x="103.9" y="150.5">A1</text>
<text x="103.9" y="153">A2</text>
<text x="103.9" y="155.6">A3</text>
<text x="302.4" y="154.4">U5D</text>
<text x="86.9" y="158.1">D10</text>
<text x="86.9" y="160.7">D11</text>
<text x="99.7" y="158.1">SDA/A4</text>
<text x="99.9" y="160.7">SCL/A5</text>
<text x="301.7" y="156.9">74125</text>
<text x="306" y="161.9">EN</text>
<text x="359.5" y="161.9">GND</text>
<text x="376" y="161.9">GND</text>
<text x="40.1" y="163.8">GND</text>
<text x="86.9" y="163.2">D12</text>
<text x="86.9" y="165.7">D13</text>
<text x="99.7" y="165.7">SDA/A4</text>
<text x="299.8" y="164.5">O</text>
<text x="307.2" y="167">D</text>
<text x="94.6" y="172.2" transform="rotate(-90 94.6 172.2)">GND</text>
<text x="97.2" y="172.2" transform="rotate(-90 97.2 172.2)">GND</text>
<text x="99.7" y="172.2" transform="rotate(-90 99.7 172.2)">GND</text>
<text x="99.9" y="168.3">SCL/A5</text>
<text x="115.5" y="173.5">+3.3V</text>
<text x="97.9" y="179.8">GNDREF</text>
<text x="173.1" y="186.9">J3</text>
<text x="173.9" y="189.3">Screw_Terminal_01x05</text>
<text x="320.2" y="187.4">+12V</text>
<text x="309.8" y="195">10k</text>
<text x="310.6" y="193.1">R2</text>
<text x="324.8" y="195.6">Q1</text>
<text x="325.2" y="197.9">FQP_27P06</text>
<text x="343" y="197.5">TSR_1-2450</text>
<text x="346.9" y="195.2">U6</text>
<text x="121.4" y="200">GND</text>
<text x="302.5" y="200.6">R10</text>
<text x="302.7" y="202.9">470</text>
<text x="340.9" y="201.9">Vin</text>
<text x="351.2" y="201.9">Vout</text>
<text x="301.3" y="208.8">R11</text>
<text x="316.8" y="204.6">Q2</text>
<text x="317.3" y="206.9">2N3904</text>
<text x="335.3" y="207.6">1uF</text>
<text x="335.4" y="205.3">C15</text>
<text x="348.6" y="205.9" transform="rotate(-90 348.6 205.9)">GND</text>
<text x="365.8" y="207.6">1uF</text>
<text x="365.8" y="205.3">C16</text>
<text x="297.9" y="215.9">GND</text>
<text x="301.3" y="210.7">10k</text>
<text x="312.5" y="215.3">GND</text>
<text x="346.2" y="215.3">GND</text>
</g>
<g font-size="1.8" fill="#008400">
<text x="40.4" y="47.5">Screw_Terminal_01x02</text>
<text x="343.3" y="64.7">Screw_Terminal_01x02</text>
</g>
</svg>
